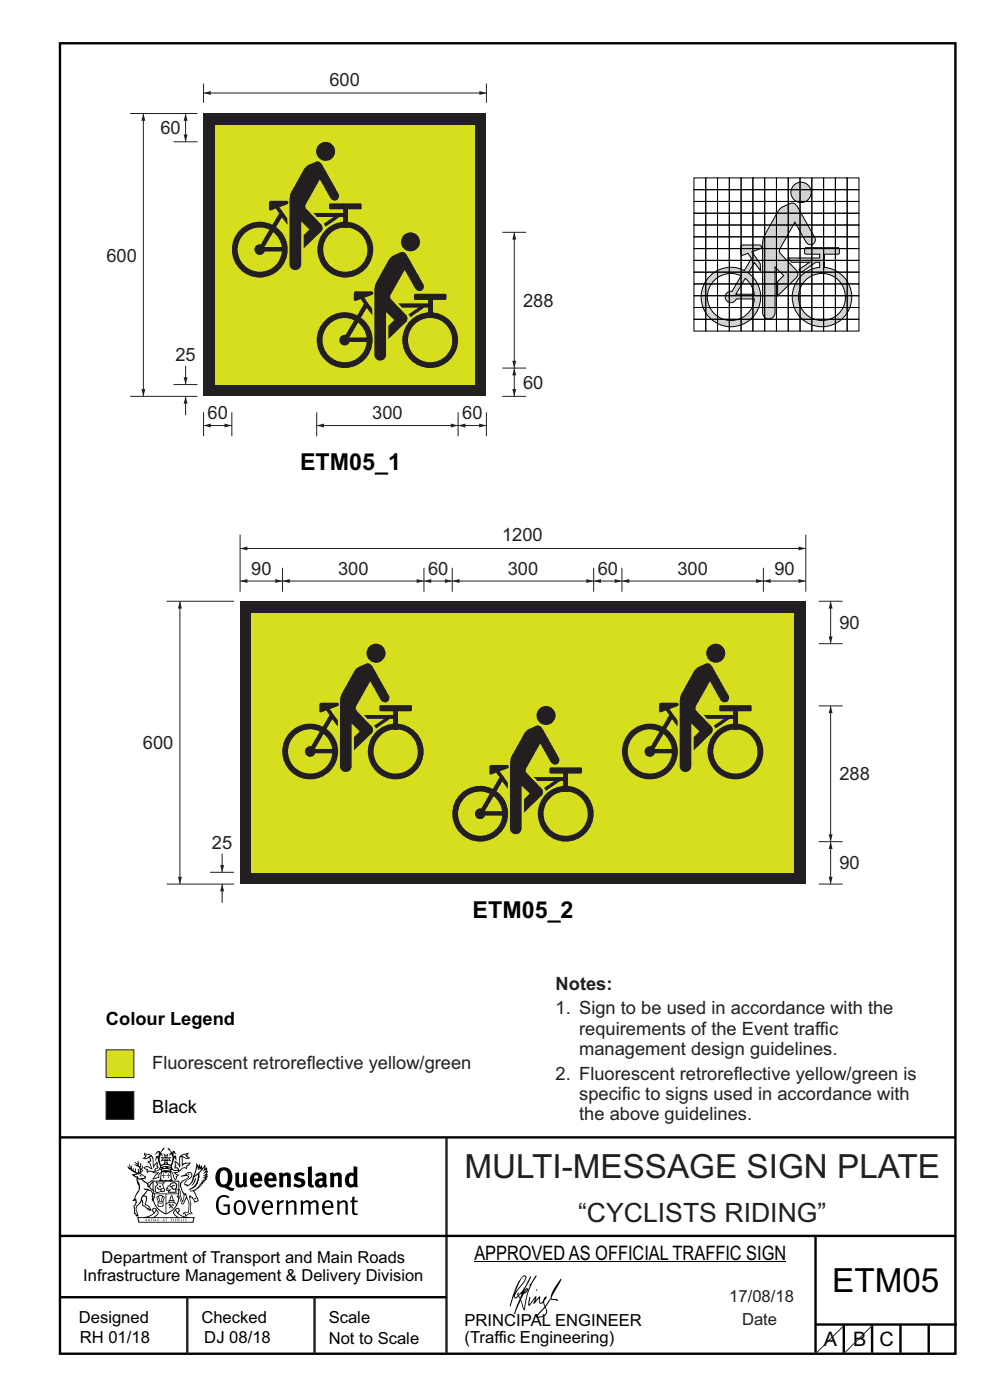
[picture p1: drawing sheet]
<svg xmlns="http://www.w3.org/2000/svg" width="210mm" height="297mm" viewBox="0 0 210 297" stroke-linecap="round" stroke-linejoin="round" font-family="sans-serif">
<path d="M12.7 9.2h190v278h-190zM12.7 241.3h190M12.7 275.2h82M12.7 262.2h190.1M173 262.1v24.9M173 281h30M179 281v6M185 281v6M191 281v6M197 281v6" fill="none" stroke="#000" stroke-width=".51"/>
<path d="M94.7 241.4v45.8M39.7 275.2v12M66.7 275.2v12" fill="none" stroke="#231f20" stroke-width=".51"/>
<g fill="#000">
<path d="M29.6 249.4l.2-.1 .3 .2z" fill-rule="evenodd"/>
<path d="M30.8 244.9l1.1 .3-.9 .5h-.4l.6-.5zM31.8 245.4h.2a2.44 2.44 0 0 1 .4 1.9l.1 .5 .7-1-.1 .6 .3 .3a.57 .57 0 0 0-.6 .7l-1-.1-.5 .2 .2-.5-.8-.3 .7-.1 .9 .5 .1-.1-.6-1.3-.2-.2h.5zM30.7 244.4l-.1 .5 .2 .4-.6 .4a1.04 1.04 0 0 0 1.4-.1l.2 .6-.3 .1-.2 .4a.94 .94 0 0 1 .8 1.1l-.2-.1a1.16 1.16 0 0 0-1.5-.1l.3 .4 .4 .2 .1 .5 .2 .1 .1-.2a.94 .94 0 0 1 1.1 .2l.8 .1-1.2 1.2a1.13 1.13 0 0 0 1.2-.2l.4-.1-.1-.4 .5-.8a.83 .83 0 0 0-.6 1.1l-.3-.1-.7 .4 1.1-1.4-.5 .1-.5-.1 1.3-.5-.1-.1-.9 .4v-.3l.2-.2 .3 .1 .1-.3-.2-.4v-.6l-.1-.4-.7 1v-.7a1.42 1.42 0 0 0-1.6-1.8z" fill-rule="evenodd"/>
<path d="M31 258.7l.1 .2h-.2zM31 258.5l-.3 .6 .4-.2 .2 .2z" fill-rule="evenodd"/>
<path d="M31.3 258.6h.3v.4a.25 .25 0 0 0 .2-.1 .25 .25 0 0 0-.1-.3h.1a.29 .29 0 0 1 0 .4 .29 .29 0 0 1-.4 0 .29 .29 0 0 1 0-.4z" fill-rule="evenodd"/>
<path d="M32.2 258.6a.22 .22 0 0 1 .3 .2 .22 .22 0 0 1-.3 .2zM32 258.6l.1 .4a.33 .33 0 0 0 .4 0 .33 .33 0 0 0 0-.4 .33 .33 0 0 0-.5 0z" fill-rule="evenodd"/>
<path d="M29.2 250.1l.3 .1a.61 .61 0 0 1 .8 .4l.3 .2a.8 .8 0 0 1 .6 1l.4 .1 .5 .5a1 1 0 0 1 .5 1.1l-.1 .7v-.5h-.1a.96 .96 0 0 0-.8-1.3l-.2-.2h-.7l-.1-.1-.1 .1 .1 .3h.6l-1.2 1.3-.2 1-.4 .6a1.33 1.33 0 0 0-.5 1.8l.2 .5a1.26 1.26 0 0 1-.5-1.5l-.1-.3a1.56 1.56 0 0 0 .4-1.7l-.3 .2 .2-.5a3.2 3.2 0 0 0 .7-3zM30.4 253.9h.4a2.06 2.06 0 0 1-.1 1.6l.7 .5 .4 .4-.6-.1-.8-.6-.1-.9a.51 .51 0 0 1 .1-.9zM28.6 249.3a1.52 1.52 0 0 1 2.1 .5l-1.1 .2-.2-.1-.1-.4h-.5zM27.5 247v.8l-.3-.4h-.1a3.1 3.1 0 0 0 1.9 1.6l-1 .1 .5 .6 .5 .1 .1 1.1a1.84 1.84 0 0 1-.3 2.5l-.4 .9-.3 .4 .2 .1 .4-.1 .1 .4-.2 .5-.3 .2 .1 1.7h.2l.3 .5 .1 .1 .4-.1-.1-.5a1.3 1.3 0 0 1-.1-1.7l.9-1 .1 1.1 .6 .2 .5 .5 .1-.1 .2 .3h.5a1.85 1.85 0 0 0-1.2-1.4l.1-.3a1.39 1.39 0 0 0 0-1.4l-.5-.1 .5-.5a.66 .66 0 0 1 .9-.4 .66 .66 0 0 1 .3 .9l-.1 .4 .2-.1v.2l-.1 .3 .2 .5 .1-.3a2.24 2.24 0 0 0 .1-2.2 .73 .73 0 0 1-.7-.7 .73 .73 0 0 1 .6-.7v-.2a.94 .94 0 0 0-.9 .8 .48 .48 0 0 1-.1-.6 .48 .48 0 0 1 .5-.2l.5-.3a.51 .51 0 0 0-.8 .2l-.5 .2-1-.8h.6l.2-.5-1.2-.7 .5-.5v-.3l-.5 .4 .1-.2a.69 .69 0 0 0 .2-1v.4l-.2 .3v-1.1l-.3-.2 .1 .6-.1 .2-.4-1.3v.7l-.6-.4 .5 .7-.6-.2 .3 .3a1 1 0 0 1 .7 1.4l-.2-.8v.9l-.5-.2v-.8l-.2 .7-.2-.1-.1-.6-.2 .4-.2-.2 .1-.7-.2 .5z" fill-rule="evenodd"/>
<path d="M32.9 258.7l.1 .2h-.2zM32.9 258.5l-.2 .6 .3-.2 .2 .2z" fill-rule="evenodd"/>
<path d="M33.7 251.5l.4 .1 .1 .3h-.3z" fill-rule="evenodd"/>
<path d="M33.3 258.6h.2l.1 .1 .2-.1-.2 .2 .2 .3-.3-.3-.1 .3h-.1l.2-.3z" fill-rule="evenodd"/>
<path d="M34.7 258.7l.1 .2h-.2zM34.7 258.5l-.3 .6 .4-.2 .2 .2z" fill-rule="evenodd"/>
<path d="M34.2 252.4a.3 .3 0 0 0 .6 0 .3 .3 0 0 0-.6 0zM33.3 250.9l.3 .3-.3 .4a.79 .79 0 0 0 0 1.3l.8-.2-.1-.3a.55 .55 0 0 1-.7-.6l.1-.1 .2 .3 .3 .2 .8-.2-.4-.7 .4-.4-.7 .2zM33 250.7l1.1 .2 .9-.2-.4 .6 .4 1.2a.56 .56 0 0 1-.8 .3l-.2 .1a.73 .73 0 0 1-.9 .1 .73 .73 0 0 1-.3-1v-.4l.6-.4z" fill-rule="evenodd"/>
<path d="M34.5 254h.2v.2l-.2 .6h-.2zM33.6 255.3h.9v.2a.55 .55 0 0 1-.8 .4v-.2l-.2-.1zM33.4 254h.2l.2 .8h-.2zM33.6 255l.8-.1 .1 .2h-.8zM33.8 253.7h.5l-.2 1.1h-.1zM33.3 253.8l-.1 .3 .3 1.1a.48 .48 0 0 0-.1 .6 .48 .48 0 0 0 .5 .2h.5a.49 .49 0 0 0 .2-.8l.3-1.1-.1-.3a1.42 1.42 0 0 0-1.5 0z" fill-rule="evenodd"/>
<path d="M34.6 248.9l.2 .1v.3l.3 .1h-.3l-.1 .6v-.6h-.4l.4-.1z" fill-rule="evenodd"/>
<path d="M35 258.5h.5l-.2 .1v.5h-.2l.1-.5z" fill-rule="evenodd"/>
<path d="M34.3 248.8a.57 .57 0 0 1 .9 .2 .57 .57 0 0 1 .9-.2l.2 1.4h-.2a.57 .57 0 0 1-.9 0 .69 .69 0 0 1-1.1 0zM34.2 248.1l-.3 2.1-.2 .4h3l-.2-.4-.3-2.1h-.2v.2l-.8-.1-.8 .1v-.2z" fill-rule="evenodd"/>
<path d="M34.2 247.4a1.51 1.51 0 0 1 2 .2 2.67 2.67 0 0 0-2.1 0zM35.7 247.6l.4 .1 .1 .3-.4-.1zM34.6 247.6h.5l.1 .2h-.4zM34 247.8l.3 .2h-.3zM34.9 246.9l.3-.2 .3 .2zM34.9 245.6l.2 .1v.3h-.2zM35 245.1l.2 .2 .2-.2-.1 .3h-.2zM35.1 246.3h.2l.1 .4-.2-.2-.2 .2zM35.3 245.7l.2-.1v.4h-.2zM34.4 245.7h.3l.1 .3-.4 .1 .2-.2zM35.7 245.7h.3l-.2 .2 .2 .2-.4-.1zM32.7 244.9l1-.5-.1 1-.2-.2-.3 .2-.3 1.1 .5-1 .3 .9a1.84 1.84 0 0 1 .2 1.7l.4 .1a2.48 2.48 0 0 1 2.2 0l.2-.2-.2-.7 .7-1.8 .4 .7-.2-1-.2-.1-.2 .3v-.9l.6 .4-.6-.8-.3 .1-.1 .4-.5-.9-.5-.3 .2 .5 .6 .5-.5 .8 .4-.4a2.06 2.06 0 0 1 0 2.3l-.5-.2-.2-.6 .1-.1 .8 .2-.4-.5 .4-.5-.7 .2-.2-.2 .2-.7-.5 .4-.5-.4 .2 .7-.2 .2-.7-.2 .4 .5-.4 .5 .8-.2 .1 .1-.2 .6-.5 .2a2.02 2.02 0 0 1 0-2.2l.3 .5-.1-.7-.3-.1 .8-1.2-.4 .3-.5 .8-.2-.3a.8 .8 0 0 0-.8 .5z" fill-rule="evenodd"/>
<path d="M35.6 248.9l.2 .1-.1 .3 .4 .1h-.4v.6l-.1-.6h-.3l.3-.1z" fill-rule="evenodd"/>
<path d="M36 254.8h.8v.2h-.8zM36.4 253.8l.2 .8h-.4zM36.4 253.5l-.3 .5-.1 .6h-.2v.4l-.7 .4 .2 .1a1.48 1.48 0 0 1 2.1 .2l.2-.1-.6-.5v-.5h-.2l-.1-.6z" fill-rule="evenodd"/>
<path d="M36.2 258.6l.3-.1-.1 .1v.2h.1h-.1v.3h-.2z" fill-rule="evenodd"/>
<path d="M36.7 258.6h.2v.5h-.2z" fill-rule="evenodd"/>
<path d="M35.8 255.4l.4 .1 .1 .3 .3-.2-.2-.2a.38 .38 0 0 1 .5 .5l-.2-.2-.3 .2 .3 .2-.3 .3-.1-.4-.4 .4-.1-.2 .4-.3-.1-.1-.2 .1z" fill-rule="evenodd"/>
<path d="M35.6 251.8l.7-.4a.58 .58 0 0 1 1-.1 .58 .58 0 0 1-.4 .9l-.3-.3a.43 .43 0 0 1 .6-.4 .57 .57 0 0 0-.8 .2l-.2-.1-.3 .1 .4 .2a.55 .55 0 0 0 .9 .4v.5h-1.3l.3-.4-.1-.1-.6 .1 .2-.3-.2-.1zM35.4 251.8l-.1 .2a.39 .39 0 0 0 .2 .6h.3l-.2 .4h1.9l-.1-.8a.86 .86 0 0 0-.1-1.3 .86 .86 0 0 0-1.3 .4z" fill-rule="evenodd"/>
<path d="M37.3 258.6a.22 .22 0 0 1 .3 .2 .22 .22 0 0 1-.3 .2zM37.1 258.6v.4a.33 .33 0 0 0 .5 0 .33 .33 0 0 0 0-.4 .33 .33 0 0 0-.5 0z" fill-rule="evenodd"/>
<path d="M37.8 258.6l.4-.1-.2 .1v.2h.1h-.1v.2l.2 .1h-.4z" fill-rule="evenodd"/>
<path d="M32.4 250.5h5.6v2l-.2-.1v-1.7h-5.2v2.5h5.2v-.8l.1 .2-.1 1.1v-.3h-2.5v4a4.1 4.1 0 0 0 2.6-3.6l.1-.1a4 4 0 0 1-2.8 3.9 4.2 4.2 0 0 1-2.8-4.7l.1 1.2 .1-.1a3.8 3.8 0 0 0 2.5 3.4v-4h-2.5l-.2-.9z" fill-rule="evenodd"/>
<path d="M38.4 258.6h.2l-.1 .4 .2 .1h-.3z" fill-rule="evenodd"/>
<path d="M38.5 245.2l.5-.2 .7-.1-.6 .3 .8 .5h-.3zM38.3 245.5l.2-.1 .1 2a1.69 1.69 0 0 1 1.6-.6l-.8 .5 .1 .5a1.1 1.1 0 0 0-1.5 .6l-.1-.5-.2-.2h-.5l.3-.4-.3-.7a1.42 1.42 0 0 1 .8 1.1l.2-.1zM37.1 246.2l.1 1-.2 .3 .1 .4h.5l.1 .2a.96 .96 0 0 1-1.1-.1l-.1 .1a1.06 1.06 0 0 0 1.3 .2v.1a.72 .72 0 0 1-1 .2l.3 .5 .6 .2-.4 .2-.1 .6-.2-.3-.4-1.1-.4-.4 .4 .9a1.54 1.54 0 0 0 .7 1.2l.2-.3a.58 .58 0 0 1 .4-.8l.2-.1h-.3l-.5-.3 .9-.5a.93 .93 0 0 1 1.2-.5v.2l.2-.2 .1-.5a.99 .99 0 0 0 .7-.8l-1.3 .1-.3 .2-.1-1.4 .9 .4 .9-.3h-.4l-.5-.4 .4-.7-.6 .2a1.46 1.46 0 0 0-1.4 2.1v.4l-.2-.4z" fill-rule="evenodd"/>
<path d="M38.9 258.6h.2v.5h-.2z" fill-rule="evenodd"/>
<path d="M39.3 258.6h.2h-.1l.2 .3-.2 .2-.1-.1v-.1l.2 .1z" fill-rule="evenodd"/>
<path d="M29.4 258.4h11.6l-.1 .8h-11.4zM31.3 258.2l.5-.1a2.48 2.48 0 0 0 1.4-1.3l.3 .5-.5 .6-.5 .3zM32.5 256.6l.3-.2 .2 .1-.3 .7zM37.2 256.8a2.65 2.65 0 0 0 1.8 1.4h-1.1l-.5-.3-.5-.6zM37.4 256.5l.2-.1 .3 .2-.3 .6zM29.2 258.2l.1 1.2h11.8l.2-1.1-.2-.1a4.1 4.1 0 0 1-3.3-.9l.3-.4-.1-.6a1.06 1.06 0 0 0-1.3 1l.2 .4 .6 .5h-4.7l.3-.1a.84 .84 0 0 0 .6-.8 .84 .84 0 0 0-.5-.8l-.3-.2h-.5l-.1 .6 .3 .4a4.2 4.2 0 0 1-3.4 .9z" fill-rule="evenodd"/>
<path d="M41.3 250.1l.3-.2-.2 .8-.6 .8h-.2l.5-.7z" fill-rule="evenodd"/>
<path d="M41.2 254.1h.3l.2 .2-.4 .1z" fill-rule="evenodd"/>
<path d="M39.7 249l.3-.2 .5 .2a.88 .88 0 0 1-.6 1.1 1.22 1.22 0 0 0-.8 1.3l.5 .2a.72 .72 0 0 0 .9-.4l.5-.8 .2-.6 .8-.6v.2a2.85 2.85 0 0 1-2 2.9l.1 .1a2.13 2.13 0 0 0 1.9-1.5v-.3a2.01 2.01 0 0 0 .3-1.7l1.1-1.3-.4 1 .7-.5-.7 1 .8-.4-.8 .8 .7-.2-.9 .6 .8-.1-.8 .4h.7l-.8 .3 .3 .2h-.4l.2 .3h-.4l.2 .3h-.4l.1 .2h-.1a2.16 2.16 0 0 1-2 1.1l.1 .2 .4-.1a.76 .76 0 0 1 .7 .8l.5 1.2-.6 .2a1.45 1.45 0 0 0-1.1-1.3l.2 1.8-.1 1.8 .4 .3a1.07 1.07 0 0 0-1.2 .4v-.3l-.5-.2a.87 .87 0 0 1 1.1-.1v-.7a4.4 4.4 0 0 0-.6-3.1l-.1-.3h-.2a2.16 2.16 0 0 1-.7-2.2l.3-.4 1.2-.7a.55 .55 0 0 0-.4-.8zM37.8 252.4a.76 .76 0 0 1 .3 1.1l.6 1.6 .4-1.7 .2 .1a.61 .61 0 0 1-.1 .9l-.3 .8-.2 .1-.7-1.6-.3 .1a1.18 1.18 0 0 0 .1-1.4zM41.8 247.5l.2 .7 .3-.5v.6l.4-.5a1.9 1.9 0 0 1-1.2 1.4l-.3 .3zM38.2 249.6l1.4-.2 .2 .2v.3l-.5 .2a1.26 1.26 0 0 0-.9 1.9l.2 .7a1.84 1.84 0 0 1 .1 2.1l-.4-1.4a.96 .96 0 0 0-.4-1.2l-.4 .2a.78 .78 0 0 1 0 1.3l.1 .3h.4l.4 1.1a.38 .38 0 0 0 .2 .4 .38 .38 0 0 0 .4-.1l.6-1.2a2.94 2.94 0 0 1 .4 2.5l-.1 .4h-.8l-.3 .4v.2l.4-.1 .1 .4 .2 .1a1.02 1.02 0 0 1 1.3-.5v-.4l-.3-.1 .1-1.8-.3-1.3h.1a1.14 1.14 0 0 1 .8 1 .63 .63 0 0 0 .8-.2 .63 .63 0 0 0-.2-.9l-.6-1.2 .9-.6 .2-.4h.3l-.1-.2h.4l-.1-.3h.3l-.1-.3 .5-.1-.2-.2 .6-.4v-.2h-.2l.4-.5h-.3l.3-.5-.4 .1 .4-.5v-.3l-.3 .2 .2-.7-.1-.2-.4 .3v-.8l-.6 .8-.2-.8-.2 .5-.3-.7-.1 .6-.5-.8-.1 1.4-.6 1.8a1.81 1.81 0 0 1-1 1.5l-.6-.2a1.75 1.75 0 0 1 1.1-1.2 .75 .75 0 0 0 .1-1.3 .75 .75 0 0 0-1.2 .4z" fill-rule="evenodd"/>
<path d="M46.4 253.9a1.72 1.72 0 0 1 2.3 0l-.3 .3a1.24 1.24 0 0 0-1.4-.2 1.24 1.24 0 0 0-.6 1.4 1.49 1.49 0 0 0 1.2 1.9l.7-.1v-1.3h-.8l-.1-.4h1.3v1.9a1.93 1.93 0 0 1-2.2 0 1.93 1.93 0 0 1-.7-2.2l.2-.8z" fill-rule="evenodd"/>
<path d="M47 248.4a2.55 2.55 0 0 0 0 2.7l.3 .2a.81 .81 0 0 0 1-1v-.5a1.04 1.04 0 0 0-1.1-1.5zM46.3 248.1a1.82 1.82 0 0 1 2.1-.2 1.82 1.82 0 0 1 .9 1.8 2.29 2.29 0 0 1-.8 2l.7 .3h.5l-.2 .6a2.87 2.87 0 0 1-2-.7 2.12 2.12 0 0 1-1.7-3.1z" fill-rule="evenodd"/>
<path d="M50.4 255.1a1.65 1.65 0 0 0 .2 2.2 .99 .99 0 0 0 1-1.4 .78 .78 0 0 0-.4-.8 .78 .78 0 0 0-.8 0zM50 254.9a1.33 1.33 0 0 1 1.6-.1 1.33 1.33 0 0 1 .5 1.4 1.31 1.31 0 0 1-1.3 1.6 1.31 1.31 0 0 1-1.2-1.6v-.6z" fill-rule="evenodd"/>
<path d="M49.9 248.9l.8-.2v2a.46 .46 0 0 0 .3 .6 .46 .46 0 0 0 .6-.3v-2.1l.7-.2v2.4l.2 .5-.5 .3-.3-.3a1.02 1.02 0 0 1-1.2 .3 1.02 1.02 0 0 1-.6-1.1z" fill-rule="evenodd"/>
<path d="M52.5 254.7l.4-.1 .9 2.6 .8-2.5h.5l-1.1 3h-.5z" fill-rule="evenodd"/>
<path d="M54 249.5l-.1 .5h.9a.49 .49 0 0 0-.2-.6 .49 .49 0 0 0-.6 .1zM53.4 249.1a1.34 1.34 0 0 1 1.6-.2 1.34 1.34 0 0 1 .6 1.5v.2h-1.7a.77 .77 0 0 0 .5 .8 .77 .77 0 0 0 .9-.4l.3 .5a1.59 1.59 0 0 1-2 .2 1.59 1.59 0 0 1-.5-2.1z" fill-rule="evenodd"/>
<path d="M56.3 255.2l-.2 .7h1.3a.7 .7 0 0 0-.3-.8 .7 .7 0 0 0-.8 .1zM55.9 255a1.22 1.22 0 0 1 1.5-.2 1.22 1.22 0 0 1 .5 1.5h-1.8a.93 .93 0 0 0 .5 1 .93 .93 0 0 0 1.1-.2l.2 .3a1.43 1.43 0 0 1-1.8 .1 1.43 1.43 0 0 1-.6-1.7z" fill-rule="evenodd"/>
<path d="M57 249.5l-.1 .5h1a.49 .49 0 0 0-.2-.6 .49 .49 0 0 0-.7 .1zM56.4 249.1a1.34 1.34 0 0 1 1.6-.2 1.34 1.34 0 0 1 .7 1.5v.2h-1.8a.77 .77 0 0 0 .5 .8 .77 .77 0 0 0 .9-.4l.4 .5a1.59 1.59 0 0 1-2.1 .2 1.59 1.59 0 0 1-.5-2.1z" fill-rule="evenodd"/>
<path d="M58.7 254.7l.4-.1 .1 .5 .4-.4 .6-.1-.2 .5a.66 .66 0 0 0-.8 .7v1.9h-.4z" fill-rule="evenodd"/>
<path d="M59.2 248.9l.7-.2 .1 .4a.95 .95 0 0 1 1-.3 .95 .95 0 0 1 .7 .8v2.3h-.8v-2.3a.46 .46 0 0 0-.8 .1v2.2h-.8z" fill-rule="evenodd"/>
<path d="M60.6 254.7l.4-.1 .1 .5a.94 .94 0 0 1 1-.5 .94 .94 0 0 1 .8 .8v2.3h-.5l-.1-2.5a.81 .81 0 0 0-1.2 .3v2.2h-.4z" fill-rule="evenodd"/>
<path d="M62.6 249.1a1.75 1.75 0 0 1 2-.1l-.2 .5-.6-.2a.43 .43 0 0 0-.6 .3l.4 .3a1.04 1.04 0 0 1 1.2 1.1 1.04 1.04 0 0 1-1.4 1l-1.2-.4 .3-.6 1 .4 .4-.4a.88 .88 0 0 0-1-.5l-.4-.2-.1-.4z" fill-rule="evenodd"/>
<path d="M65.3 247.6l.8-.2 .1 3.8 .3 .2 .1 .4a.88 .88 0 0 1-1 0 .88 .88 0 0 1-.3-1z" fill-rule="evenodd"/>
<path d="M63.7 254.7l.5-.1 .1 .5 .4-.3a.78 .78 0 0 1 1.1 .3 .9 .9 0 0 1 1-.5 .9 .9 0 0 1 .8 .8v2.3h-.5l-.1-2.5a.67 .67 0 0 0-1.1 .3v2.2h-.5v-2.4l-.4-.3-.7 .4v2.3h-.5z" fill-rule="evenodd"/>
<path d="M67.8 250.6a.43 .43 0 0 0-.1 .7 .43 .43 0 0 0 .7-.1v-.7zM66.8 249.1a1.7 1.7 0 0 1 2.4 .1v1.9l.3 .4-.4 .5-.5-.4a1.03 1.03 0 0 1-1.7-.1 1.03 1.03 0 0 1 .8-1.5h.7v-.4a.8 .8 0 0 0-1.2 .1z" fill-rule="evenodd"/>
<path d="M69 255.2l-.1 .7h1.3a.7 .7 0 0 0-.3-.8 .7 .7 0 0 0-.9 .1zM68.7 255a1.22 1.22 0 0 1 1.5-.2 1.22 1.22 0 0 1 .5 1.5h-1.8a.93 .93 0 0 0 .4 1 .93 .93 0 0 0 1.2-.2l.1 .3a1.44 1.44 0 0 1-1.7 .1 1.44 1.44 0 0 1-.6-1.7z" fill-rule="evenodd"/>
<path d="M70 248.9l.7-.2 .1 .4a.95 .95 0 0 1 1-.3 .95 .95 0 0 1 .7 .8v2.3h-.8v-2.3a.46 .46 0 0 0-.8 .1v2.2h-.8z" fill-rule="evenodd"/>
<path d="M71.4 254.7l.5-.1 .1 .5a.94 .94 0 0 1 1-.5 .94 .94 0 0 1 .8 .8v2.3h-.5l-.1-2.5a.81 .81 0 0 0-1.2 .3v2.2h-.4z" fill-rule="evenodd"/>
<path d="M74.3 249.5a1.48 1.48 0 0 0 0 1.7h.5l.2-.1v-1.5l-.3-.2zM75 247.4l.8 .1 .1 4.4h-.7l-.1-.2a1.26 1.26 0 0 1-1.4 0 1.26 1.26 0 0 1-.5-1.3 1.29 1.29 0 0 1 .4-1.4 1.29 1.29 0 0 1 1.4-.1z" fill-rule="evenodd"/>
<path d="M74.7 253.9l.5-.1v.9h.7l-.1 .3h-.6v2.2l.1 .2h.5l.1 .3a.75 .75 0 0 1-1.2-.6v-2.1h-.4v-.3h.4z" fill-rule="evenodd"/>
<circle cx="40" cy="249.1" r=".17"/>
</g>
<path d="M100.6 267.7h66.2" fill="none" stroke="#000" stroke-width=".21"/>
<g fill="#000001">
<path d="M111.6 273.7l.2-.2-.5 .7zM110.4 274.5l.3 .1-.3 .7-.3-.4zM110.9 270.9l.5-.1a9.3 9.3 0 0 1-2 3.2l-.1 .2 1-2.5zM110.6 271a14.7 14.7 0 0 0-2.2 4.9l-.3 1.2 .1 .1 .8-2.4a.42 .42 0 0 0 .2 .7 .42 .42 0 0 0 .6-.3l.2-.2 .2 .6-1.1 3.1h.2l1.1-2.8 .6 1.9 .2 .2 .2-.5a13.5 13.5 0 0 1 2-6.2l.5-.5-.2-.2-1.6 2.1 .4-.1a14.9 14.9 0 0 0-1.3 5.1l-.4-1.2a1.39 1.39 0 0 1 .2-1.8l.1-.2a.92 .92 0 0 0 .8-1.2 .75 .75 0 0 0-.7 .7l-.2 .2 1.6-3.4h-.1l-.4 .7a10.5 10.5 0 0 1-2.2 3.2l.2-.4a.32 .32 0 0 0-.4 .2 .32 .32 0 0 0 .1 .4l-.5 .4a3.2 3.2 0 0 1 1.1-2.3l.5-.6a2.49 2.49 0 0 0 .7-1.6l-.3-.2z" fill-rule="evenodd"/>
<path d="M115.6 277.5a1.15 1.15 0 0 1 .1 1.3 1.15 1.15 0 0 1-1.2 .5h-.5zM112.3 275.1l-.3 1.7 .3 .2 1.2-1.5-.3 1.1 1.1-1.2a.94 .94 0 0 0 .4 1.2l.5-.3 .3 .9-1.2 1.3a.98 .98 0 0 0-.5 1 1.9 1.9 0 0 0 2.3-1.3l-.1-.3a1.02 1.02 0 0 1 .3-1.4l.5-.9 1.5 .3-.2-.5v.3l-1.1-.2v-.2l2-3.6 .1-.3-.1-.1-1.8 2.7a6.6 6.6 0 0 1-1.5 3l-.2-.2a1.01 1.01 0 0 1 .4-1.4l.1-.2-.3-.2-.3 .5-.2 .5-.5 .4-.2-.4 .1-.9-.2-.1-.8 .9 .2-.9h-.1l-1.4 1.7 .2-1.4v-.1z" fill-rule="evenodd"/>
<path d="M113.7 273.5l.3 .3h-.3z" fill-rule="evenodd"/>
</g>
<path d="M150.6 58.6a6.2 6.2 0 0 1 7.3-1.2l1.5-2.6-.8-1.1-1.2 .5a1.08 1.08 0 0 1-.3-1.4l.1-.6 .4-.2h3.6l.3 .3a1 1 0 0 1-1 .7l-1 .4 1.8 2.6v1.4l-1.3-1.7-1.3 2.2a6.3 6.3 0 0 1 1.2 9.1 6.3 6.3 0 0 1-9.1 .7 6.3 6.3 0 0 1-.2-9.1zM167.1 54.7h6.8v-.8h-3.1l-.1-1.1 .3-.3 6.9 .1 .1 1.1-.1 .2h-3v2.8a6.3 6.3 0 0 1 4.8 9.6 6.3 6.3 0 0 1-10.7 0 6.3 6.3 0 0 1 4.9-9.6v-1.1h-.9l-3.1 2.2-.4-.6 2.2-1.6h-3.7zM165.4 44.4a5.6 5.6 0 0 1 2.8-1.3 1.88 1.88 0 0 1 1.1 1.1l3.6 6.3a1.05 1.05 0 0 1-.5 1.3 1.05 1.05 0 0 1-1.4-.5l-2.4-4.1-3.1 5.5a.89 .89 0 0 0 0 1.1l3.5 3.6a1.14 1.14 0 0 1-.2 1.7l-3.9 3.7v-3.1l1.3-1.2-1.8-1.8v9.6a1.32 1.32 0 0 1-1.3 1.3 1.32 1.32 0 0 1-1.3-1.3l.1-15.5 .3-.8zM167.8 40.8a2.15 2.15 0 0 0 4.3 0 2.15 2.15 0 0 0-4.3 0zM151.8 59.2a5 5 0 0 0 1 8.2 5 5 0 0 0 7.2-4h-3.8a1.21 1.21 0 0 1-1.5 .8 1.21 1.21 0 0 1-.8-1.5 1.21 1.21 0 0 1 1.4-.9l1.9-3.3a4.9 4.9 0 0 0-5.4 .7zM158.1 59.1l-2 3.3h3.9l-.5-1.6-.6-.9zM169.4 63a5 5 0 0 0 10 0 5 5 0 0 0-10 0z" fill-rule="evenodd" fill="#d1d3d4" stroke="#000" stroke-width=".21"/>
<g fill="none" stroke="#000" stroke-width=".21">
<path d="M147.2 37.7h2.5v2.5h-2.5zM149.7 37.7h2.5v2.5h-2.5zM152.2 37.7h2.5v2.5h-2.5zM154.7 37.7h2.5v2.5h-2.5zM157.2 37.7h2.5v2.5h-2.5zM159.7 37.7h2.5v2.5h-2.5zM162.2 37.7h2.5v2.5h-2.5zM164.7 37.7h2.5v2.5h-2.5zM167.2 37.7h2.5v2.5h-2.5zM169.7 37.7h2.5v2.5h-2.5zM172.2 37.7h2.5v2.5h-2.5zM174.7 37.7h2.5v2.5h-2.5z"/>
<path d="M177.2 37.7h2.5v2.5h-2.5zM179.7 37.7h2.5v2.5h-2.5zM147.2 40.2h2.5v2.5h-2.5zM147.2 42.7h2.5v2.5h-2.5zM147.2 45.2h2.5v2.5h-2.5zM147.2 47.7h2.5v2.5h-2.5zM147.2 50.2h2.5v2.5h-2.5zM147.2 52.7h2.5v2.5h-2.5zM147.2 55.2h2.5v2.5h-2.5zM147.2 57.7h2.5v2.5h-2.5zM149.7 40.2h2.5v2.5h-2.5zM149.7 42.7h2.5v2.5h-2.5z"/>
<path d="M149.7 45.2h2.5v2.5h-2.5zM149.7 47.7h2.5v2.5h-2.5zM149.7 50.2h2.5v2.5h-2.5zM149.7 52.7h2.5v2.5h-2.5zM149.7 55.2h2.5v2.5h-2.5zM149.7 57.7h2.5v2.5h-2.5zM152.2 40.2h2.5v2.5h-2.5zM152.2 42.7h2.5v2.5h-2.5zM152.2 45.2h2.5v2.5h-2.5zM152.2 47.7h2.5v2.5h-2.5zM152.2 50.2h2.5v2.5h-2.5zM152.2 52.7h2.5v2.5h-2.5z"/>
<path d="M152.2 55.2h2.5v2.5h-2.5zM152.2 57.7h2.5v2.5h-2.5zM154.7 40.2h2.5v2.5h-2.5zM154.7 42.7h2.5v2.5h-2.5zM154.7 45.2h2.5v2.5h-2.5zM154.7 47.7h2.5v2.5h-2.5zM154.7 50.2h2.5v2.5h-2.5zM154.7 52.7h2.5v2.5h-2.5zM154.7 55.2h2.5v2.5h-2.5zM154.7 57.7h2.5v2.5h-2.5zM157.2 40.2h2.5v2.5h-2.5zM157.2 42.7h2.5v2.5h-2.5z"/>
<path d="M157.2 45.2h2.5v2.5h-2.5zM157.2 47.7h2.5v2.5h-2.5zM157.2 50.2h2.5v2.5h-2.5zM157.2 52.7h2.5v2.5h-2.5zM157.2 55.2h2.5v2.5h-2.5zM157.2 57.7h2.5v2.5h-2.5zM159.7 40.2h2.5v2.5h-2.5zM159.7 42.7h2.5v2.5h-2.5zM159.7 45.2h2.5v2.5h-2.5zM159.7 47.7h2.5v2.5h-2.5zM159.7 50.2h2.5v2.5h-2.5zM159.7 52.7h2.5v2.5h-2.5z"/>
<path d="M159.7 55.2h2.5v2.5h-2.5zM159.7 57.7h2.5v2.5h-2.5zM162.2 40.2h2.5v2.5h-2.5zM162.2 42.7h2.5v2.5h-2.5zM162.2 45.2h2.5v2.5h-2.5zM162.2 47.7h2.5v2.5h-2.5zM162.2 50.2h2.5v2.5h-2.5zM162.2 52.7h2.5v2.5h-2.5zM162.2 55.2h2.5v2.5h-2.5zM162.2 57.7h2.5v2.5h-2.5zM164.7 40.2h2.5v2.5h-2.5zM164.7 42.7h2.5v2.5h-2.5z"/>
<path d="M164.7 45.2h2.5v2.5h-2.5zM164.7 47.7h2.5v2.5h-2.5zM164.7 50.2h2.5v2.5h-2.5zM164.7 52.7h2.5v2.5h-2.5zM164.7 55.2h2.5v2.5h-2.5zM164.7 57.7h2.5v2.5h-2.5zM167.2 40.2h2.5v2.5h-2.5zM167.2 42.7h2.5v2.5h-2.5zM167.2 45.2h2.5v2.5h-2.5zM167.2 47.7h2.5v2.5h-2.5zM167.2 50.2h2.5v2.5h-2.5zM167.2 52.7h2.5v2.5h-2.5z"/>
<path d="M167.2 55.2h2.5v2.5h-2.5zM167.2 57.7h2.5v2.5h-2.5zM169.7 40.2h2.5v2.5h-2.5zM169.7 42.7h2.5v2.5h-2.5zM169.7 45.2h2.5v2.5h-2.5zM169.7 47.7h2.5v2.5h-2.5zM169.7 50.2h2.5v2.5h-2.5zM169.7 52.7h2.5v2.5h-2.5zM169.7 55.2h2.5v2.5h-2.5zM169.7 57.7h2.5v2.5h-2.5zM172.2 40.2h2.5v2.5h-2.5zM172.2 42.7h2.5v2.5h-2.5z"/>
<path d="M172.2 45.2h2.5v2.5h-2.5zM172.2 47.7h2.5v2.5h-2.5zM172.2 50.2h2.5v2.5h-2.5zM172.2 52.7h2.5v2.5h-2.5zM172.2 55.2h2.5v2.5h-2.5zM172.2 57.7h2.5v2.5h-2.5zM174.7 40.2h2.5v2.5h-2.5zM174.7 42.7h2.5v2.5h-2.5zM174.7 45.2h2.5v2.5h-2.5zM174.7 47.7h2.5v2.5h-2.5zM174.7 50.2h2.5v2.5h-2.5zM174.7 52.7h2.5v2.5h-2.5z"/>
<path d="M174.7 55.2h2.5v2.5h-2.5zM174.7 57.7h2.5v2.5h-2.5zM177.2 40.2h2.5v2.5h-2.5zM177.2 42.7h2.5v2.5h-2.5zM177.2 45.2h2.5v2.5h-2.5zM177.2 47.7h2.5v2.5h-2.5zM177.2 50.2h2.5v2.5h-2.5zM177.2 52.7h2.5v2.5h-2.5zM177.2 55.2h2.5v2.5h-2.5zM177.2 57.7h2.5v2.5h-2.5zM179.7 40.2h2.5v2.5h-2.5zM179.7 42.7h2.5v2.5h-2.5z"/>
<path d="M179.7 45.2h2.5v2.5h-2.5zM179.7 47.7h2.5v2.5h-2.5zM179.7 50.2h2.5v2.5h-2.5zM179.7 52.7h2.5v2.5h-2.5zM179.7 55.2h2.5v2.5h-2.5zM179.7 57.7h2.5v2.5h-2.5zM147.2 60.2h2.5v2.5h-2.5zM147.2 62.7h2.5v2.5h-2.5zM147.2 65.2h2.5v2.5h-2.5zM147.2 67.7h2.5v2.5h-2.5zM149.7 60.2h2.5v2.5h-2.5zM149.7 62.7h2.5v2.5h-2.5z"/>
<path d="M149.7 65.2h2.5v2.5h-2.5zM149.7 67.7h2.5v2.5h-2.5zM152.2 60.2h2.5v2.5h-2.5zM152.2 62.7h2.5v2.5h-2.5zM152.2 65.2h2.5v2.5h-2.5zM152.2 67.7h2.5v2.5h-2.5zM154.7 60.2h2.5v2.5h-2.5zM154.7 62.7h2.5v2.5h-2.5zM154.7 65.2h2.5v2.5h-2.5zM154.7 67.7h2.5v2.5h-2.5zM157.2 60.2h2.5v2.5h-2.5zM157.2 62.7h2.5v2.5h-2.5z"/>
<path d="M157.2 65.2h2.5v2.5h-2.5zM157.2 67.7h2.5v2.5h-2.5zM159.7 60.2h2.5v2.5h-2.5zM159.7 62.7h2.5v2.5h-2.5zM159.7 65.2h2.5v2.5h-2.5zM159.7 67.7h2.5v2.5h-2.5zM162.2 60.2h2.5v2.5h-2.5zM162.2 62.7h2.5v2.5h-2.5zM162.2 65.2h2.5v2.5h-2.5zM162.2 67.7h2.5v2.5h-2.5zM164.7 60.2h2.5v2.5h-2.5zM164.7 62.7h2.5v2.5h-2.5z"/>
<path d="M164.7 65.2h2.5v2.5h-2.5zM164.7 67.7h2.5v2.5h-2.5zM167.2 60.2h2.5v2.5h-2.5zM167.2 62.7h2.5v2.5h-2.5zM167.2 65.2h2.5v2.5h-2.5zM167.2 67.7h2.5v2.5h-2.5zM169.7 60.2h2.5v2.5h-2.5zM169.7 62.7h2.5v2.5h-2.5zM169.7 65.2h2.5v2.5h-2.5zM169.7 67.7h2.5v2.5h-2.5zM172.2 60.2h2.5v2.5h-2.5zM172.2 62.7h2.5v2.5h-2.5z"/>
<path d="M172.2 65.2h2.5v2.5h-2.5zM172.2 67.7h2.5v2.5h-2.5zM174.7 60.2h2.5v2.5h-2.5zM174.7 62.7h2.5v2.5h-2.5zM174.7 65.2h2.5v2.5h-2.5zM174.7 67.7h2.5v2.5h-2.5zM177.2 60.2h2.5v2.5h-2.5zM177.2 62.7h2.5v2.5h-2.5zM177.2 65.2h2.5v2.5h-2.5zM177.2 67.7h2.5v2.5h-2.5zM179.7 60.2h2.5v2.5h-2.5zM179.7 62.7h2.5v2.5h-2.5z"/>
<path d="M179.7 65.2h2.5v2.5h-2.5zM179.7 67.7h2.5v2.5h-2.5z"/>
</g>
<path d="M109.1 78.1v6" fill="none" stroke="#231f20" stroke-width=".21"/>
<g fill="#231f20">
<path d="M108.7 82.5h.8l-.4 1.6z"/>
<path d="M109.1 78.1l.4 1.5h-.8z"/>
</g>
<path d="M109.1 49.3v28.8" fill="none" stroke="#231f20" stroke-width=".21"/>
<g fill="#231f20">
<path d="M108.7 76.5h.8l-.4 1.6z"/>
<path d="M109.1 49.3l.4 1.5h-.8z"/>
</g>
<path d="M43.2 19.7h60" fill="none" stroke="#231f20" stroke-width=".21"/>
<g fill="#231f20">
<path d="M101.7 19.3l1.5 .4-1.5 .4z"/>
<path d="M43.2 19.7l1.5-.4v.8z"/>
<path d="M43.2 24.1h60v60h-60z" fill-rule="evenodd"/>
</g>
<path d="M45.7 26.6h55v55h-55z" fill-rule="evenodd" fill="#d7de1e"/>
<path d="M43.2 17.7v4.1M103.2 17.7v4.1M39.4 24.1v6M106.5 49.3h5.1M106.5 78.1h5.1M106.5 84.1h5.1" fill="none" stroke="#231f20" stroke-width=".21"/>
<g fill="#231f20">
<path d="M39 28.5h.8l-.4 1.6z"/>
<path d="M39.4 24.1l.4 1.5h-.8z"/>
</g>
<path d="M36.8 30.1h5.1M43.2 90.3h6" fill="none" stroke="#231f20" stroke-width=".21"/>
<g fill="#231f20">
<path d="M47.6 89.9l1.6 .4-1.6 .4z"/>
<path d="M43.2 90.3l1.5-.4v.8z"/>
</g>
<path d="M43.2 87.5v5M49.2 87.5v5" fill="none" stroke="#231f20" stroke-width=".21"/>
<g fill="#231f20">
<path d="M85.3 72.2a6 6 0 0 1 11.9 0 6 6 0 0 1-11.9 0zM86.6 72.2a4.7 4.7 0 0 0 9.3 0 4.7 4.7 0 0 0-9.3 0z" fill-rule="evenodd"/>
<path d="M68.9 68a5.8 5.8 0 0 1 6.9-1.1l1.4-2.5-.7-1-1.2 .5a1.01 1.01 0 0 1-.3-1.3l.1-.6 .4-.2h3.3l.4 .3a1.08 1.08 0 0 1-1.1 .8l-.8 .3 1.7 2.3v1.4l-1.2-1.6-1.2 2.1a5.9 5.9 0 0 1 1.1 8.5 5.9 5.9 0 0 1-8.6 .7 5.9 5.9 0 0 1-.2-8.6zM70.1 68.6a4.7 4.7 0 0 0 .9 7.7 4.7 4.7 0 0 0 6.8-3.8h-3.6a1.13 1.13 0 0 1-1.4 .7 1.13 1.13 0 0 1-.8-1.3 1.13 1.13 0 0 1 1.3-.9l1.8-3.1a4.6 4.6 0 0 0-5 .7zM76 68.4l-1.9 3.2h3.6a4.9 4.9 0 0 0-1.7-3.2z" fill-rule="evenodd"/>
<path d="M82.8 54.7a5.2 5.2 0 0 1 2.7-1.3l.3 .2 .5 .6 3.5 6.2a.98 .98 0 0 1-.4 1.3 .98 .98 0 0 1-1.3-.5l-2.3-3.9-2.9 5.2a.84 .84 0 0 0 .1 1l3.2 3.4a1.07 1.07 0 0 1-.2 1.5l-3.6 3.5v-2.8l1.2-1.2-1.7-1.7v9.1a1.24 1.24 0 0 1-1.2 1.2 1.24 1.24 0 0 1-1.3-1.2l.1-14.6 .3-.8z" fill-rule="evenodd"/>
<path d="M90.8 63.4h.9v4h-.9z" fill-rule="evenodd"/>
<path d="M87.9 62.4l6.6-.1 .2 .3v.8l-.2 .2h-6.5l-.2-.2z" fill-rule="evenodd"/>
<path d="M84.5 64.4h7.2v.8h-6.5z" fill-rule="evenodd"/>
<path d="M86.6 66.7l3.3-2.2 .5 .5-3.3 2.3z" fill-rule="evenodd"/>
<path d="M67.3 53a6 6 0 0 1 11.9 0 6 6 0 0 1-11.9 0zM68.6 53a4.7 4.7 0 0 0 9.4 0 4.7 4.7 0 0 0-9.4 0z" fill-rule="evenodd"/>
<path d="M50.9 48.8a5.8 5.8 0 0 1 6.9-1.1l1.4-2.5-.7-1-1.2 .4a1.01 1.01 0 0 1-.3-1.2l.1-.6 .4-.2h3.3l.4 .3a1.08 1.08 0 0 1-1.1 .8l-.8 .3 1.7 2.3v1.4l-1.2-1.6-1.2 2.1a5.9 5.9 0 0 1 1.1 8.5 5.9 5.9 0 0 1-8.6 .7 5.9 5.9 0 0 1-.2-8.6zM52.1 49.4a4.7 4.7 0 0 0 .9 7.7 4.7 4.7 0 0 0 6.8-3.8h-3.6a1.13 1.13 0 0 1-1.4 .7 1.13 1.13 0 0 1-.8-1.3 1.13 1.13 0 0 1 1.3-.9l1.8-3.1a4.6 4.6 0 0 0-5 .7zM58 49.2l-1.9 3.2h3.6a4.9 4.9 0 0 0-1.7-3.2z" fill-rule="evenodd"/>
<path d="M64.8 35.5a5.2 5.2 0 0 1 2.7-1.3l.3 .2 .5 .6 3.5 6.2a.98 .98 0 0 1-.4 1.3 .98 .98 0 0 1-1.3-.5l-2.3-3.9-2.9 5.2a.84 .84 0 0 0 .1 1l3.2 3.4a1.07 1.07 0 0 1-.2 1.5l-3.6 3.5v-2.8l1.2-1.2-1.7-1.7v9.1a1.24 1.24 0 0 1-1.2 1.2 1.24 1.24 0 0 1-1.3-1.2l.1-14.6 .3-.8z" fill-rule="evenodd"/>
<path d="M72.8 44.2h.9v4h-.9z" fill-rule="evenodd"/>
<path d="M69.9 43.2l6.6-.1 .2 .3v.8l-.2 .2h-6.5l-.2-.2z" fill-rule="evenodd"/>
<path d="M66.5 45.2h7.2v.8h-6.5z" fill-rule="evenodd"/>
<path d="M68.7 47.5l3.2-2.2 .5 .5-3.3 2.3z" fill-rule="evenodd"/>
<circle cx="87.1" cy="51.3" r="2.02"/>
<circle cx="69.1" cy="32.1" r="2.02"/>
</g>
<path d="M39.4 77.6v4" fill="none" stroke="#231f20" stroke-width=".21"/>
<path d="M39 80h.8l-.4 1.6z" fill="#231f20"/>
<path d="M39.4 84.1v4" fill="none" stroke="#231f20" stroke-width=".21"/>
<path d="M39.4 84.1l.4 1.5h-.8z" fill="#231f20"/>
<path d="M27.6 24.1h14.3M30.4 24.1v60M27.6 84.1h14.3M36.8 81.6h5.1" fill="none" stroke="#231f20" stroke-width=".21"/>
<g fill="#231f20">
<path d="M30 82.5h.8l-.4 1.6z"/>
<path d="M30.4 24.1l.4 1.5h-.8z"/>
</g>
<path d="M97.2 90.3h6" fill="none" stroke="#231f20" stroke-width=".21"/>
<g fill="#231f20">
<path d="M101.6 89.9l1.6 .4-1.6 .4z"/>
<path d="M97.2 90.3l1.5-.4v.8z"/>
</g>
<path d="M67.2 90.3h30M97.2 87.5v5M103.2 87.5v5" fill="none" stroke="#231f20" stroke-width=".21"/>
<g fill="#231f20">
<path d="M95.6 89.9l1.6 .4-1.6 .4z"/>
<path d="M67.2 90.3l1.5-.4v.8z"/>
</g>
<path d="M67.2 87.5v5" fill="none" stroke="#231f20" stroke-width=".21"/>
<path d="M22.5 222.7h5.9v5.9h-5.9z" fill-rule="evenodd" fill="#d7de1e" stroke="#231f20" stroke-width=".21"/>
<path d="M22.5 231.6h5.9v5.9h-5.9z" fill-rule="evenodd" fill="#000" stroke="#231f20" stroke-width=".21"/>
<path d="M179 281.2l-6 6" fill="none" stroke="#231f20" stroke-width=".21"/>
<path d="M50.9 127.6h120v60h-120z" fill-rule="evenodd" fill="#231f20"/>
<path d="M53.4 130.1h115v55h-115z" fill-rule="evenodd" fill="#d7de1e"/>
<path d="M176.2 178.6v9" fill="none" stroke="#231f20" stroke-width=".21"/>
<g fill="#231f20">
<path d="M175.8 186h.8l-.4 1.6z"/>
<path d="M176.2 178.6l.4 1.5h-.8z"/>
</g>
<path d="M176.2 149.8v28.8" fill="none" stroke="#231f20" stroke-width=".21"/>
<g fill="#231f20">
<path d="M175.8 177h.8l-.4 1.6z"/>
<path d="M176.2 149.8l.4 1.5h-.8z"/>
</g>
<path d="M173.7 149.8h5M173.7 178.6h5M173.7 187.6h5" fill="none" stroke="#231f20" stroke-width=".21"/>
<g fill="#231f20">
<path d="M114.1 172.6a5.9 5.9 0 0 1 11.8 0 5.9 5.9 0 0 1-11.8 0zM115.3 172.6a4.7 4.7 0 0 0 9.4 0 4.7 4.7 0 0 0-9.4 0z" fill-rule="evenodd"/>
<path d="M97.7 168.4a5.8 5.8 0 0 1 6.8-1l1.5-2.5-.8-1-1.1 .4a1.01 1.01 0 0 1-.3-1.2l.1-.7 .4-.1h3.3l.3 .3a1.08 1.08 0 0 1-1.1 .7l-.8 .3 1.7 2.4v1.4l-1.2-1.6-1.2 2a5.9 5.9 0 0 1 1.1 8.6 5.9 5.9 0 0 1-8.5 .6 5.9 5.9 0 0 1-.2-8.6zM98.8 169a4.7 4.7 0 0 0 .9 7.8 4.7 4.7 0 0 0 6.8-3.8h-3.6a1.13 1.13 0 0 1-1.4 .7 1.13 1.13 0 0 1-.7-1.4 1.13 1.13 0 0 1 1.3-.8l1.8-3.1a4.6 4.6 0 0 0-5.1 .6zM104.7 168.9l-1.9 3.2h3.7a4.9 4.9 0 0 0-1.8-3.2z" fill-rule="evenodd"/>
<path d="M111.5 155.1a5.2 5.2 0 0 1 2.7-1.2l.4 .1 .5 .6 3.5 6.2a.98 .98 0 0 1-.5 1.3 .98 .98 0 0 1-1.3-.4l-2.2-4-3 5.3a.84 .84 0 0 0 .1 1l3.3 3.4a1.07 1.07 0 0 1-.2 1.5l-3.6 3.5v-2.8l1.2-1.2-1.7-1.7v9a1.24 1.24 0 0 1-1.3 1.3 1.24 1.24 0 0 1-1.2-1.3l.1-14.6 .2-.7z" fill-rule="evenodd"/>
<path d="M119.5 163.8h1v4.1h-1z" fill-rule="evenodd"/>
<path d="M116.6 162.9l6.6-.1 .3 .2v.8l-.3 .3h-6.4l-.3-.3z" fill-rule="evenodd"/>
<path d="M113.2 164.9h7.2v.8h-6.4z" fill-rule="evenodd"/>
<path d="M115.4 167.1l3.3-2.2 .4 .6-3.3 2.3z" fill-rule="evenodd"/>
<path d="M78 159.4a6 6 0 0 1 11.9 0 6 6 0 0 1-11.9 0zM79.3 159.4a4.7 4.7 0 0 0 9.3 0 4.7 4.7 0 0 0-9.3 0z" fill-rule="evenodd"/>
<path d="M61.6 155.2a5.8 5.8 0 0 1 6.9-1l1.4-2.5-.7-1-1.2 .4a1.01 1.01 0 0 1-.3-1.2l.1-.7 .4-.1h3.3l.4 .3a1.08 1.08 0 0 1-1.1 .7l-.8 .3 1.7 2.4v1.4l-1.2-1.6-1.2 2a5.9 5.9 0 0 1 1.1 8.6 5.9 5.9 0 0 1-8.6 .6 5.9 5.9 0 0 1-.2-8.6zM62.8 155.8a4.7 4.7 0 0 0 .8 7.8 4.7 4.7 0 0 0 6.9-3.8h-3.6a1.13 1.13 0 0 1-1.4 .7 1.13 1.13 0 0 1-.8-1.4 1.13 1.13 0 0 1 1.3-.8l1.8-3.1a4.6 4.6 0 0 0-5 .6zM68.6 155.7l-1.8 3.2h3.6a4.9 4.9 0 0 0-1.8-3.2z" fill-rule="evenodd"/>
<path d="M75.5 141.9a5.2 5.2 0 0 1 2.7-1.2l.3 .1 .5 .6 3.5 6.2a.98 .98 0 0 1-.4 1.3 .98 .98 0 0 1-1.3-.4l-2.3-4-2.9 5.3a.84 .84 0 0 0 0 1l3.3 3.4a1.07 1.07 0 0 1-.2 1.5l-3.6 3.5v-2.8l1.2-1.2-1.7-1.7v9a1.24 1.24 0 0 1-1.3 1.3 1.24 1.24 0 0 1-1.2-1.3l.1-14.6 .3-.7z" fill-rule="evenodd"/>
<path d="M83.5 150.6h.9v4.1h-.9z" fill-rule="evenodd"/>
<path d="M80.6 149.7l6.5-.1 .3 .2v.8l-.3 .3h-6.4l-.2-.3z" fill-rule="evenodd"/>
<path d="M77.2 151.7h7.2v.8h-6.5z" fill-rule="evenodd"/>
<path d="M79.3 153.9l3.3-2.2 .4 .6-3.2 2.3z" fill-rule="evenodd"/>
<circle cx="115.8" cy="151.8" r="2.02"/>
<circle cx="79.8" cy="138.6" r="2.02"/>
</g>
<path d="M50.9 116.4h120" fill="none" stroke="#231f20" stroke-width=".21"/>
<g fill="#231f20">
<path d="M169.4 115.9l1.5 .5-1.5 .4z"/>
<path d="M50.9 116.4l1.6-.5v.9z"/>
</g>
<path d="M50.9 123.3h9" fill="none" stroke="#231f20" stroke-width=".21"/>
<g fill="#231f20">
<path d="M58.4 122.8l1.5 .5-1.5 .4z"/>
<path d="M50.9 123.3l1.6-.5v.9z"/>
</g>
<path d="M59.9 123.3h30M59.9 120.5v5" fill="none" stroke="#231f20" stroke-width=".21"/>
<g fill="#231f20">
<path d="M88.4 122.8l1.5 .5-1.5 .4z"/>
<path d="M59.9 123.3l1.6-.5v.9z"/>
</g>
<path d="M50.9 113.4v12.1M170.9 113.4v12.1M89.9 120.5v5M176.2 127.6v9" fill="none" stroke="#231f20" stroke-width=".21"/>
<g fill="#231f20">
<path d="M175.8 135h.8l-.4 1.6z"/>
<path d="M176.2 127.6l.4 1.5h-.8z"/>
</g>
<path d="M173.7 136.6h5M173.7 127.6h5" fill="none" stroke="#231f20" stroke-width=".21"/>
<g fill="#231f20">
<path d="M150.1 159.4a5.9 5.9 0 0 1 11.8 0 5.9 5.9 0 0 1-11.8 0zM151.3 159.4a4.7 4.7 0 0 0 9.4 0 4.7 4.7 0 0 0-9.4 0z" fill-rule="evenodd"/>
<path d="M133.7 155.2a5.8 5.8 0 0 1 6.8-1l1.4-2.5-.7-1-1.1 .4a1.01 1.01 0 0 1-.3-1.2l.1-.7 .4-.1h3.3l.3 .3a1.08 1.08 0 0 1-1.1 .7l-.8 .3 1.7 2.4v1.4l-1.2-1.6-1.2 2a5.9 5.9 0 0 1 1.1 8.6 5.9 5.9 0 0 1-8.5 .6 5.9 5.9 0 0 1-.2-8.6zM134.8 155.8a4.7 4.7 0 0 0 .9 7.8 4.7 4.7 0 0 0 6.8-3.8h-3.6a1.13 1.13 0 0 1-1.4 .7 1.13 1.13 0 0 1-.7-1.4 1.13 1.13 0 0 1 1.3-.8l1.8-3.1a4.6 4.6 0 0 0-5.1 .6zM140.7 155.7l-1.9 3.2h3.7a4.9 4.9 0 0 0-1.8-3.2z" fill-rule="evenodd"/>
<path d="M147.5 141.9a5.2 5.2 0 0 1 2.7-1.2l.4 .1 .5 .6 3.5 6.2a.98 .98 0 0 1-.5 1.3 .98 .98 0 0 1-1.3-.4l-2.2-4-3 5.3a.84 .84 0 0 0 .1 1l3.3 3.4a1.07 1.07 0 0 1-.2 1.5l-3.6 3.5v-2.8l1.2-1.2-1.8-1.7v9a1.24 1.24 0 0 1-1.2 1.3 1.24 1.24 0 0 1-1.2-1.3l.1-14.6 .2-.7z" fill-rule="evenodd"/>
<path d="M155.5 150.6h1v4.1h-1z" fill-rule="evenodd"/>
<path d="M152.6 149.7l6.6-.1 .3 .2v.8l-.3 .3h-6.4l-.3-.3z" fill-rule="evenodd"/>
<path d="M149.2 151.7h7.2v.8h-6.4z" fill-rule="evenodd"/>
<path d="M151.4 153.9l3.3-2.2 .4 .6-3.3 2.3z" fill-rule="evenodd"/>
<circle cx="151.8" cy="138.6" r="2.02"/>
</g>
<path d="M161.9 123.3h9" fill="none" stroke="#231f20" stroke-width=".21"/>
<g fill="#231f20">
<path d="M161.9 123.3l1.6-.5v.9z"/>
<path d="M169.4 122.8l1.5 .5-1.5 .4z"/>
</g>
<path d="M131.9 123.3h30M131.9 120.5v5M161.9 120.5v5" fill="none" stroke="#231f20" stroke-width=".21"/>
<g fill="#231f20">
<path d="M160.4 122.8l1.5 .5-1.5 .4z"/>
<path d="M131.9 123.3l1.6-.5v.9z"/>
</g>
<path d="M95.9 123.3h30M95.9 120.5v5" fill="none" stroke="#231f20" stroke-width=".21"/>
<g fill="#231f20">
<path d="M124.4 122.8l1.5 .5-1.5 .4z"/>
<path d="M95.9 123.3l1.6-.5v.9z"/>
</g>
<path d="M89.9 123.3h6M125.9 120.5v5" fill="none" stroke="#231f20" stroke-width=".21"/>
<g fill="#231f20">
<path d="M94.4 122.8l1.5 .5-1.5 .4z"/>
<path d="M89.9 123.3l1.6-.5v.9z"/>
</g>
<path d="M125.9 123.3h6" fill="none" stroke="#231f20" stroke-width=".21"/>
<g fill="#231f20">
<path d="M130.4 122.8l1.5 .5-1.5 .4z"/>
<path d="M125.9 123.3l1.6-.5v.9z"/>
</g>
<path d="M47.1 181.1v4" fill="none" stroke="#231f20" stroke-width=".21"/>
<path d="M46.7 183.5h.8l-.4 1.6z" fill="#231f20"/>
<path d="M47.1 187.6v3.9" fill="none" stroke="#231f20" stroke-width=".21"/>
<path d="M47.1 187.6l.4 1.5h-.8z" fill="#231f20"/>
<path d="M35.3 127.6h14.3M38.2 127.6v60M35.3 187.6h14.3M44.6 185.1h5" fill="none" stroke="#231f20" stroke-width=".21"/>
<g fill="#231f20">
<path d="M37.7 186h.9l-.4 1.6z"/>
<path d="M38.2 127.6l.4 1.5h-.9z"/>
</g>
<path d="M185 281.2l-6 6" fill="none" stroke="#231f20" stroke-width=".21"/>
<text font-size="7.1" fill="#231f20" x="98.5" y="249.9">MULTI-MESSAGE SIGN PLATE</text>
<text font-size="7.1" x="176.5" y="274.1">ETM05</text>
<text font-size="5.6" fill="#231f20" x="122.6" y="259.2">“CYCLISTS RIDING”</text>
<g font-size="4.9">
<text x="63.7" y="99.7">ETM05_1</text>
<text x="100.3" y="194.7">ETM05_2</text>
</g>
<g font-size="4.2">
<text x="100.6" y="267.2">APPROVED AS OFFICIAL TRAFFIC SIGN</text>
<text x="174.7" y="285.6">A</text>
<text x="180.9" y="285.6">B</text>
<text x="186.5" y="285.6">C</text>
</g>
<g font-size="3.9" fill="#231f20">
<text x="69.9" y="18.2">600</text>
<text x="34" y="28.5">60</text>
<text x="22.6" y="55.5">600</text>
<text x="111" y="65.1">288</text>
<text x="37.2" y="76.6">25</text>
<text x="111" y="82.5">60</text>
<text x="44" y="89">60</text>
<text x="79" y="89">300</text>
<text x="98" y="89">60</text>
<text x="106.5" y="114.8">1200</text>
<text x="53.3" y="122">90</text>
<text x="71.7" y="122">300</text>
<text x="90.8" y="122">60</text>
<text x="107.7" y="122">300</text>
<text x="126.8" y="122">60</text>
<text x="143.7" y="122">300</text>
<text x="164.3" y="122">90</text>
<text x="178.1" y="133.4">90</text>
<text x="30.3" y="159">600</text>
<text x="178.1" y="165.5">288</text>
<text x="45" y="180.1">25</text>
<text x="178.1" y="184.4">90</text>
<text x="117.9" y="209.9">Notes:</text>
<text x="117.9" y="215.1">1. Sign to be used in accordance with the</text>
<text x="122.9" y="219.5">requirements of the Event traffic</text>
<text x="32.3" y="226.7">Fluorescent retroreflective yellow/green</text>
<text x="122.9" y="223.8">management design guidelines.</text>
<text x="117.9" y="229">2. Fluorescent retroreflective yellow/green is</text>
<text x="122.9" y="233.3">specific to signs used in accordance with</text>
<text x="122.9" y="237.7">the above guidelines.</text>
</g>
<g font-size="3.9">
<text x="22.5" y="217.5">Colour Legend</text>
<text x="32.3" y="236.1">Black</text>
</g>
<g font-size="3.5">
<text x="21.6" y="267.9">Department of Transport and Main Roads</text>
<text x="17.7" y="271.8">Infrastructure Management &amp; Delivery Division</text>
<text x="16.7" y="280.6">Designed</text>
<text x="42.7" y="280.6">Checked</text>
<text x="69.7" y="280.6">Scale</text>
<text x="98.5" y="281.3">PRINCIPAL ENGINEER</text>
<text x="16.9" y="284.8">RH 01/18</text>
<text x="43.3" y="284.9">DJ 08/18</text>
<text x="69.7" y="285.2">Not to Scale</text>
<text x="98.5" y="284.8">(Traffic Engineering)</text>
</g>
<g font-size="3.5" fill="#231f20">
<text x="154.7" y="276.2">17/08/18</text>
<text x="157.4" y="281.2">Date</text>
</g>
</svg>
